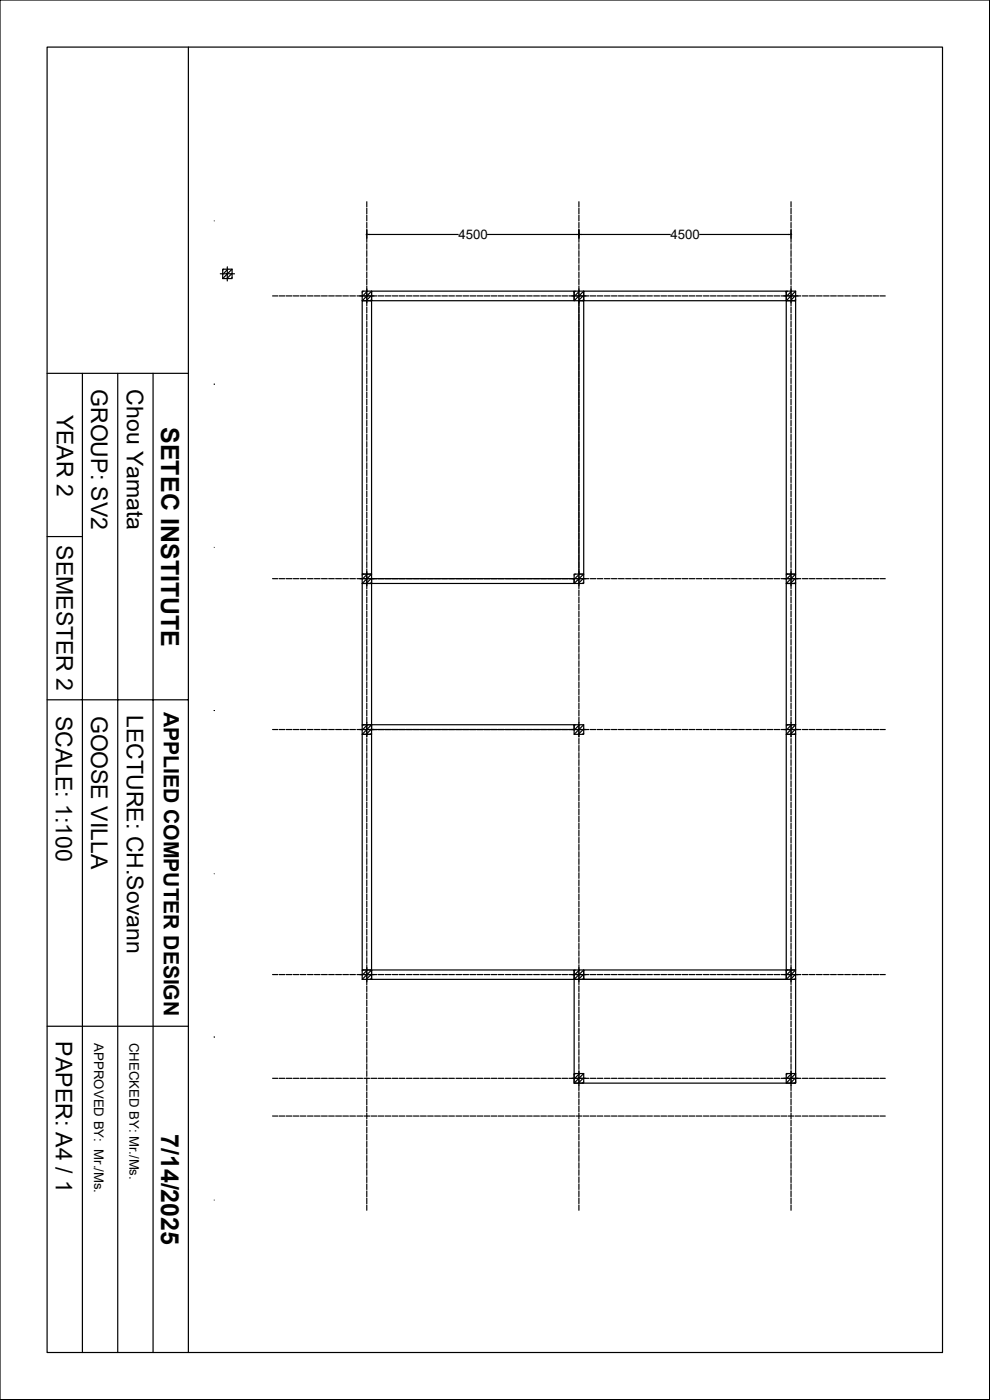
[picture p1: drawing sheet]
<svg xmlns="http://www.w3.org/2000/svg" width="210mm" height="297mm" viewBox="0 0 210 297" stroke-linecap="round" stroke-linejoin="round" font-family="sans-serif">
<g fill="none" stroke="#000" stroke-width=".25">
<path d="M0 0h209.9v296.9h-209.9zM10 10h189.9v276.9h-189.9zM40 10v276.9M46.7 58.1h3M47.2 57.1h2v2h-2zM47.5 57.1l-.3 .2M48.2 56.6v3M48.3 57.1l-1.1 1.1M49.2 57.1l-2 2M49.2 58l-1.1 1.1M49.2 58.9l-.2 .2M77.8 42.8v1.1"/>
<path d="M77.8 44.2v1.2M77.8 45.7v1.2M77.8 47.2v1.2M77.8 48.7v2.7M77.8 51.7v1.2M77.8 53.2v1.2M77.8 54.7v1.2M77.8 56.2v1.2M77.8 57.7v1.2M77.8 59.2v1.2M97.2 49.7h-19.1M103.4 49.7h19.2"/>
<path d="M122.8 44.2v1.2M122.8 45.7v1.2M122.8 47.2v1.2M122.8 48.7v2.7M122.8 51.7v1.2M122.8 53.2v1.2M122.8 54.7v1.2M122.8 56.2v1.2M122.8 57.7v1.2M122.8 59.2v1.2M122.8 42.8v1.1M142.2 49.7h-19.1"/>
<path d="M148.4 49.7h19.2M167.8 42.8v1.1M167.8 44.2v1.2M167.8 45.7v1.2M167.8 47.2v1.2M167.8 48.7v2.7M167.8 51.7v1.2M167.8 53.2v1.2M167.8 54.7v1.2M167.8 56.2v1.2M167.8 57.7v1.2M167.8 59.2v1.2"/>
<path d="M10 79.2h30M17.5 79.2v207.7M25 79.2v207.7M32.5 79.2v207.7M57.8 62.8h1.1M59.2 62.8h1.2M60.7 62.8h1.2M62.2 62.8h1.2M63.7 62.8h1.2M65.2 62.8h1.2M66.7 62.8h1.2M68.2 62.8h1.2"/>
<path d="M69.7 62.8h1.2M71.2 62.8h1.2M72.7 62.8h1.2M74.2 62.8h1.2M75.7 62.8h4.2M76.8 61.8h2v2h-2zM76.8 63.8h2v58h-2zM77 61.8l-.2 .2M77.8 60.7v4.2M77.8 65.2v1.2M77.8 66.7v1.2M77.8 68.2v1.2"/>
<path d="M77.8 69.7v1.2M77.8 71.2v1.2M77.8 72.7v1.2M77.8 74.2v1.2M77.8 75.7v1.2M77.8 77.2v1.2M77.8 78.7v1.2M77.9 61.8l-1.1 1.1M78.8 61.8l-2 2M78.8 62.7l-1.1 1.1M78.8 63.5l-.2 .3M78.8 61.8h43v2h-43z"/>
<path d="M80.2 62.8h1.2M81.7 62.8h1.2M83.2 62.8h1.2M84.7 62.8h1.2M86.2 62.8h1.2M87.7 62.8h1.2M89.2 62.8h1.2M90.7 62.8h1.2M92.2 62.8h1.2M93.7 62.8h1.2M95.2 62.8h1.2M96.7 62.8h1.2"/>
<path d="M98.2 62.8h1.2M99.7 62.8h1.2M101.2 62.8h1.2M102.7 62.8h1.2M104.2 62.8h1.2M105.7 62.8h1.2M107.2 62.8h1.2M108.7 62.8h1.2M110.2 62.8h1.2M111.7 62.8h1.2M113.2 62.8h1.2M114.7 62.8h1.2"/>
<path d="M116.2 62.8h1.2M117.7 62.8h1.2M119.2 62.8h1.2M120.7 62.8h4.2M121.8 61.8h2v2h-2zM122 61.8l-.2 .2M122.8 60.7v4.2M122.8 65.2v1.2M122.8 66.7v1.2M122.8 68.2v1.2M122.8 69.7v1.2M122.8 71.2v1.2"/>
<path d="M122.8 72.7v1.2M122.8 74.2v1.2M122.8 75.7v1.2M122.8 77.2v1.2M122.8 78.7v1.2M122.8 63.8h1v58h-1zM122.9 61.8l-1.1 1.1M123.8 61.8l-2 2M123.8 62.7l-1.1 1.1M123.8 63.5l-.2 .3M123.8 61.8h43v2h-43zM125.2 62.8h1.2"/>
<path d="M126.7 62.8h1.2M128.2 62.8h1.2M129.7 62.8h1.2M131.2 62.8h1.2M132.7 62.8h1.2M134.2 62.8h1.2M135.7 62.8h1.2M137.2 62.8h1.2M138.7 62.8h1.2M140.2 62.8h1.2M141.7 62.8h1.2M143.2 62.8h1.2"/>
<path d="M144.7 62.8h1.2M146.2 62.8h1.2M147.7 62.8h1.2M149.2 62.8h1.2M150.7 62.8h1.2M152.2 62.8h1.2M153.7 62.8h1.2M155.2 62.8h1.2M156.7 62.8h1.2M158.2 62.8h1.2M159.7 62.8h1.2M161.2 62.8h1.2"/>
<path d="M162.7 62.8h1.2M164.2 62.8h1.2M165.7 62.8h4.2M166.8 61.8h2v2h-2zM166.8 63.8h2v58h-2zM167 61.8l-.2 .2M167.8 60.7v4.2M167.8 65.2v1.2M167.8 66.7v1.2M167.8 68.2v1.2M167.8 69.7v1.2M167.8 71.2v1.2"/>
<path d="M167.8 72.7v1.2M167.8 74.2v1.2M167.8 75.7v1.2M167.8 77.2v1.2M167.8 78.7v1.2M167.9 61.8l-1.1 1.1M168.8 61.8l-2 2M168.8 62.7l-1.1 1.1M168.8 63.5l-.2 .3M170.2 62.8h1.2M171.7 62.8h1.2M173.2 62.8h1.2"/>
<path d="M174.7 62.8h1.2M176.2 62.8h1.2M177.7 62.8h1.2M179.2 62.8h1.2M180.7 62.8h1.2M182.2 62.8h1.2M183.7 62.8h1.2M185.2 62.8h1.2M186.7 62.8h1.1M77.8 80.2v1.2M77.8 81.7v1.2M77.8 83.2v1.2"/>
<path d="M77.8 84.7v1.2M77.8 86.2v1.2M77.8 87.7v1.2M77.8 89.2v1.2M77.8 90.7v1.2M77.8 92.2v1.2M77.8 93.7v1.2M77.8 95.2v1.2M77.8 96.7v1.2M77.8 98.2v1.2M77.8 99.7v1.2M122.8 80.2v1.2"/>
<path d="M122.8 81.7v1.2M122.8 83.2v1.2M122.8 84.7v1.2M122.8 86.2v1.2M122.8 87.7v1.2M122.8 89.2v1.2M122.8 90.7v1.2M122.8 92.2v1.2M122.8 93.7v1.2M122.8 95.2v1.2M122.8 96.7v1.2M122.8 98.2v1.2"/>
<path d="M122.8 99.7v1.2M167.8 80.2v1.2M167.8 81.7v1.2M167.8 83.2v1.2M167.8 84.7v1.2M167.8 86.2v1.2M167.8 87.7v1.2M167.8 89.2v1.2M167.8 90.7v1.2M167.8 92.2v1.2M167.8 93.7v1.2M167.8 95.2v1.2"/>
<path d="M167.8 96.7v1.2M167.8 98.2v1.2M167.8 99.7v1.2M10 113.8h7.5M77.8 101.2v1.2M77.8 102.7v1.2M77.8 104.2v1.2M77.8 105.7v1.2M77.8 107.2v1.2M77.8 108.7v1.2M77.8 110.2v1.2M77.8 111.7v1.2"/>
<path d="M77.8 113.2v1.2M77.8 114.7v1.2M77.8 116.2v1.2M77.8 117.7v1.2M77.8 119.2v1.2M122.8 101.2v1.2M122.8 102.7v1.2M122.8 104.2v1.2M122.8 105.7v1.2M122.8 107.2v1.2M122.8 108.7v1.2M122.8 110.2v1.2"/>
<path d="M122.8 111.7v1.2M122.8 113.2v1.2M122.8 114.7v1.2M122.8 116.2v1.2M122.8 117.7v1.2M122.8 119.2v1.2M167.8 101.2v1.2M167.8 102.7v1.2M167.8 104.2v1.2M167.8 105.7v1.2M167.8 107.2v1.2M167.8 108.7v1.2"/>
<path d="M167.8 110.2v1.2M167.8 111.7v1.2M167.8 113.2v1.2M167.8 114.7v1.2M167.8 116.2v1.2M167.8 117.7v1.2M167.8 119.2v1.2M57.8 122.8h1.1M59.2 122.8h1.2M60.7 122.8h1.2M62.2 122.8h1.2M63.7 122.8h1.2"/>
<path d="M65.2 122.8h1.2M66.7 122.8h1.2M68.2 122.8h1.2M69.7 122.8h1.2M71.2 122.8h1.2M72.7 122.8h1.2M74.2 122.8h1.2M75.7 122.8h4.2M76.8 121.8h2v2h-2zM76.8 123.8h2v30h-2zM77 121.8l-.2 .2M77.8 120.7v4.2"/>
<path d="M77.8 125.2v1.2M77.8 126.7v1.2M77.8 128.2v1.2M77.8 129.7v1.2M77.8 131.2v1.2M77.8 132.7v1.2M77.8 134.2v1.2M77.8 135.7v1.2M77.8 137.2v1.2M77.8 138.7v1.2M77.9 121.8l-1.1 1.1M78.8 121.8l-2 2"/>
<path d="M78.8 122.6l-1.1 1.2M78.8 123.5l-.2 .3M78.8 122.8h43v1h-43zM80.2 122.8h1.2M81.7 122.8h1.2M83.2 122.8h1.2M84.7 122.8h1.2M86.2 122.8h1.2M87.7 122.8h1.2M89.2 122.8h1.2M90.7 122.8h1.2M92.2 122.8h1.2"/>
<path d="M93.7 122.8h1.2M95.2 122.8h1.2M96.7 122.8h1.2M98.2 122.8h1.2M99.7 122.8h1.2M101.2 122.8h1.2M102.7 122.8h1.2M104.2 122.8h1.2M105.7 122.8h1.2M107.2 122.8h1.2M108.7 122.8h1.2M110.2 122.8h1.2"/>
<path d="M111.7 122.8h1.2M113.2 122.8h1.2M114.7 122.8h1.2M116.2 122.8h1.2M117.7 122.8h1.2M119.2 122.8h1.2M120.7 122.8h4.2M121.8 121.8h2v2h-2zM122 121.8l-.2 .2M122.8 120.7v4.2M122.8 125.2v1.2M122.8 126.7v1.2"/>
<path d="M122.8 128.2v1.2M122.8 129.7v1.2M122.8 131.2v1.2M122.8 132.7v1.2M122.8 134.2v1.2M122.8 135.7v1.2M122.8 137.2v1.2M122.8 138.7v1.2M122.9 121.8l-1.1 1.1M123.8 121.8l-2 2M123.8 122.6l-1.1 1.2M123.8 123.5l-.2 .3"/>
<path d="M125.2 122.8h1.2M126.7 122.8h1.2M128.2 122.8h1.2M129.7 122.8h1.2M131.2 122.8h1.2M132.7 122.8h1.2M134.2 122.8h1.2M135.7 122.8h1.2M137.2 122.8h1.2M138.7 122.8h1.2M140.2 122.8h1.2M141.7 122.8h1.2"/>
<path d="M143.2 122.8h1.2M144.7 122.8h1.2M146.2 122.8h1.2M147.7 122.8h1.2M149.2 122.8h1.2M150.7 122.8h1.2M152.2 122.8h1.2M153.7 122.8h1.2M155.2 122.8h1.2M156.7 122.8h1.2M158.2 122.8h1.2M159.7 122.8h1.2"/>
<path d="M161.2 122.8h1.2M162.7 122.8h1.2M164.2 122.8h1.2M165.7 122.8h4.2M166.8 121.8h2v2h-2zM166.8 123.8h2v30h-2zM167 121.8l-.2 .2M167.8 120.7v4.2M167.8 125.2v1.2M167.8 126.7v1.2M167.8 128.2v1.2M167.8 129.7v1.2"/>
<path d="M167.8 131.2v1.2M167.8 132.7v1.2M167.8 134.2v1.2M167.8 135.7v1.2M167.8 137.2v1.2M167.8 138.7v1.2M167.9 121.8l-1.1 1.1M168.8 121.8l-2 2M168.8 122.6l-1.1 1.2M168.8 123.5l-.2 .3M170.2 122.8h1.2M171.7 122.8h1.2"/>
<path d="M173.2 122.8h1.2M174.7 122.8h1.2M176.2 122.8h1.2M177.7 122.8h1.2M179.2 122.8h1.2M180.7 122.8h1.2M182.2 122.8h1.2M183.7 122.8h1.2M185.2 122.8h1.2M186.7 122.8h1.1M10 148.5h30M57.8 154.8h1.1"/>
<path d="M59.2 154.8h1.2M60.7 154.8h1.2M62.2 154.8h1.2M63.7 154.8h1.2M65.2 154.8h1.2M66.7 154.8h1.2M68.2 154.8h1.2M69.7 154.8h1.2M71.2 154.8h1.2M72.7 154.8h1.2M74.2 154.8h1.2M75.7 154.8h4.2"/>
<path d="M76.8 153.8h2v2h-2zM76.8 155.8h2v50h-2zM77 153.8l-.2 .2M77.8 140.2v1.2M77.8 141.7v1.2M77.8 143.2v1.2M77.8 144.7v1.2M77.8 146.2v1.2M77.8 147.7v1.2M77.8 149.2v1.2M77.8 150.7v1.2M77.8 152.2v4.2"/>
<path d="M77.8 156.7v1.2M77.8 158.2v1.2M77.8 159.7v1.2M77.9 153.8l-1.1 1.1M78.8 153.8l-2 2M78.8 154.6l-1.1 1.2M78.8 155.5l-.2 .3M78.8 153.8h43v1h-43zM80.2 154.8h1.2M81.7 154.8h1.2M83.2 154.8h1.2M84.7 154.8h1.2"/>
<path d="M86.2 154.8h1.2M87.7 154.8h1.2M89.2 154.8h1.2M90.7 154.8h1.2M92.2 154.8h1.2M93.7 154.8h1.2M95.2 154.8h1.2M96.7 154.8h1.2M98.2 154.8h1.2M99.7 154.8h1.2M101.2 154.8h1.2M102.7 154.8h1.2"/>
<path d="M104.2 154.8h1.2M105.7 154.8h1.2M107.2 154.8h1.2M108.7 154.8h1.2M110.2 154.8h1.2M111.7 154.8h1.2M113.2 154.8h1.2M114.7 154.8h1.2M116.2 154.8h1.2M117.7 154.8h1.2M119.2 154.8h1.2M120.7 154.8h4.2"/>
<path d="M121.8 153.8h2v2h-2zM122 153.8l-.2 .2M122.8 140.2v1.2M122.8 141.7v1.2M122.8 143.2v1.2M122.8 144.7v1.2M122.8 146.2v1.2M122.8 147.7v1.2M122.8 149.2v1.2M122.8 150.7v1.2M122.8 152.2v4.2M122.8 156.7v1.2"/>
<path d="M122.8 158.2v1.2M122.8 159.7v1.2M122.9 153.8l-1.1 1.1M123.8 153.8l-2 2M123.8 154.6l-1.1 1.2M123.8 155.5l-.2 .3M125.2 154.8h1.2M126.7 154.8h1.2M128.2 154.8h1.2M129.7 154.8h1.2M131.2 154.8h1.2M132.7 154.8h1.2"/>
<path d="M134.2 154.8h1.2M135.7 154.8h1.2M137.2 154.8h1.2M138.7 154.8h1.2M140.2 154.8h1.2M141.7 154.8h1.2M143.2 154.8h1.2M144.7 154.8h1.2M146.2 154.8h1.2M147.7 154.8h1.2M149.2 154.8h1.2M150.7 154.8h1.2"/>
<path d="M152.2 154.8h1.2M153.7 154.8h1.2M155.2 154.8h1.2M156.7 154.8h1.2M158.2 154.8h1.2M159.7 154.8h1.2M161.2 154.8h1.2M162.7 154.8h1.2M164.2 154.8h1.2M165.7 154.8h4.2M166.8 153.8h2v2h-2zM166.8 155.8h2v50h-2z"/>
<path d="M167 153.8l-.2 .2M167.8 140.2v1.2M167.8 141.7v1.2M167.8 143.2v1.2M167.8 144.7v1.2M167.8 146.2v1.2M167.8 147.7v1.2M167.8 149.2v1.2M167.8 150.7v1.2M167.8 152.2v4.2M167.8 156.7v1.2M167.8 158.2v1.2"/>
<path d="M167.8 159.7v1.2M167.9 153.8l-1.1 1.1M168.8 153.8l-2 2M168.8 154.6l-1.1 1.2M168.8 155.5l-.2 .3M170.2 154.8h1.2M171.7 154.8h1.2M173.2 154.8h1.2M174.7 154.8h1.2M176.2 154.8h1.2M177.7 154.8h1.2M179.2 154.8h1.2"/>
<path d="M180.7 154.8h1.2M182.2 154.8h1.2M183.7 154.8h1.2M185.2 154.8h1.2M186.7 154.8h1.1M77.8 161.2v1.2M77.8 162.7v1.2M77.8 164.2v1.2M77.8 165.7v1.2M77.8 167.2v1.2M77.8 168.7v1.2M77.8 170.2v1.2"/>
<path d="M77.8 171.7v1.2M77.8 173.2v1.2M77.8 174.7v1.2M77.8 176.1v1.3M77.8 177.7v1.2M77.8 179.2v1.2M122.8 161.2v1.2M122.8 162.7v1.2M122.8 164.2v1.2M122.8 165.7v1.2M122.8 167.2v1.2M122.8 168.7v1.2"/>
<path d="M122.8 170.2v1.2M122.8 171.7v1.2M122.8 173.2v1.2M122.8 174.7v1.2M122.8 176.1v1.3M122.8 177.7v1.2M122.8 179.2v1.2M167.8 161.2v1.2M167.8 162.7v1.2M167.8 164.2v1.2M167.8 165.7v1.2M167.8 167.2v1.2"/>
<path d="M167.8 168.7v1.2M167.8 170.2v1.2M167.8 171.7v1.2M167.8 173.2v1.2M167.8 174.7v1.2M167.8 176.1v1.3M167.8 177.7v1.2M167.8 179.2v1.2M77.8 180.7v1.2M77.8 182.2v1.2M77.8 183.7v1.2M77.8 185.2v1.2"/>
<path d="M77.8 186.7v1.2M77.8 188.2v1.2M77.8 189.7v1.2M77.8 191.2v1.2M77.8 192.7v1.2M77.8 194.2v1.2M77.8 195.7v1.2M77.8 197.2v1.2M77.8 198.7v1.2M122.8 180.7v1.2M122.8 182.2v1.2M122.8 183.7v1.2"/>
<path d="M122.8 185.2v1.2M122.8 186.7v1.2M122.8 188.2v1.2M122.8 189.7v1.2M122.8 191.2v1.2M122.8 192.7v1.2M122.8 194.2v1.2M122.8 195.7v1.2M122.8 197.2v1.2M122.8 198.7v1.2M167.8 180.7v1.2M167.8 182.2v1.2"/>
<path d="M167.8 183.7v1.2M167.8 185.2v1.2M167.8 186.7v1.2M167.8 188.2v1.2M167.8 189.7v1.2M167.8 191.2v1.2M167.8 192.7v1.2M167.8 194.2v1.2M167.8 195.7v1.2M167.8 197.2v1.2M167.8 198.7v1.2M10 217.7h30"/>
<path d="M57.8 206.8h1.1M59.2 206.8h1.2M60.7 206.8h1.2M62.2 206.8h1.2M63.7 206.8h1.2M65.2 206.8h1.2M66.7 206.8h1.2M68.2 206.8h1.2M69.7 206.8h1.2M71.2 206.8h1.2M72.7 206.8h1.2M74.2 206.8h1.2"/>
<path d="M75.7 206.8h4.2M76.8 205.8h2v2h-2zM77 205.8l-.2 .2M77.8 200.2v1.2M77.8 201.7v1.2M77.8 203.2v1.2M77.8 204.7v4.2M77.8 209.2v1.2M77.8 210.7v1.2M77.8 212.2v1.2M77.8 213.7v1.2M77.8 215.2v1.2"/>
<path d="M77.8 216.7v1.1M77.8 218.2v1.2M77.8 219.7v1.2M77.9 205.8l-1.1 1.1M78.8 205.8l-2 2M78.8 206.7l-1.1 1.1M78.8 207.5l-.2 .3M78.8 205.8h43v2h-43zM80.2 206.8h1.2M81.7 206.8h1.2M83.2 206.8h1.2M84.7 206.8h1.2"/>
<path d="M86.2 206.8h1.2M87.7 206.8h1.2M89.2 206.8h1.2M90.7 206.8h1.2M92.2 206.8h1.2M93.7 206.8h1.2M95.2 206.8h1.2M96.7 206.8h1.2M98.2 206.8h1.2M99.7 206.8h1.2M101.2 206.8h1.2M102.7 206.8h1.2"/>
<path d="M104.2 206.8h1.2M105.7 206.8h1.2M107.2 206.8h1.2M108.7 206.8h1.2M110.2 206.8h1.2M111.7 206.8h1.2M113.2 206.8h1.2M114.7 206.8h1.2M116.2 206.8h1.2M117.7 206.8h1.2M119.2 206.8h1.2M120.7 206.8h4.2"/>
<path d="M121.8 205.8h2v2h-2zM121.8 207.8h47v22h-47zM122 205.8l-.2 .2M122.8 200.2v1.2M122.8 201.7v1.2M122.8 203.2v1.2M122.8 204.7v4.2M122.8 209.2v1.2M122.8 210.7v1.2M122.8 212.2v1.2M122.8 213.7v1.2M122.8 215.2v1.2"/>
<path d="M122.8 216.7v1.1M122.8 218.2v1.2M122.8 219.7v1.2M122.9 205.8l-1.1 1.1M123.8 205.8l-2 2M123.8 206.7l-1.1 1.1M123.8 207.5l-.2 .3M123.8 205.8h43v2h-43zM125.2 206.8h1.2M126.7 206.8h1.2M128.2 206.8h1.2M129.7 206.8h1.2"/>
<path d="M131.2 206.8h1.2M132.7 206.8h1.2M134.2 206.8h1.2M135.7 206.8h1.2M137.2 206.8h1.2M138.7 206.8h1.2M140.2 206.8h1.2M141.7 206.8h1.2M143.2 206.8h1.2M144.7 206.8h1.2M146.2 206.8h1.2M147.7 206.8h1.2"/>
<path d="M149.2 206.8h1.2M150.7 206.8h1.2M152.2 206.8h1.2M153.7 206.8h1.2M155.2 206.8h1.2M156.7 206.8h1.2M158.2 206.8h1.2M159.7 206.8h1.2M161.2 206.8h1.2M162.7 206.8h1.2M164.2 206.8h1.2M165.7 206.8h4.2"/>
<path d="M166.8 205.8h2v2h-2zM167 205.8l-.2 .2M167.8 200.2v1.2M167.8 201.7v1.2M167.8 203.2v1.2M167.8 204.7v4.2M167.8 209.2v1.2M167.8 210.7v1.2M167.8 212.2v1.2M167.8 213.7v1.2M167.8 215.2v1.2M167.8 216.7v1.1"/>
<path d="M167.8 218.2v1.2M167.8 219.7v1.2M167.9 205.8l-1.1 1.1M168.8 205.8l-2 2M168.8 206.7l-1.1 1.1M168.8 207.5l-.2 .3M170.2 206.8h1.2M171.7 206.8h1.2M173.2 206.8h1.2M174.7 206.8h1.2M176.2 206.8h1.2M177.7 206.8h1.2"/>
<path d="M179.2 206.8h1.2M180.7 206.8h1.2M182.2 206.8h1.2M183.7 206.8h1.2M185.2 206.8h1.2M186.7 206.8h1.1M57.8 228.8h1.1M57.8 236.8h1.1M59.2 228.8h1.2M59.2 236.8h1.2M60.7 228.8h1.2M60.7 236.8h1.2"/>
<path d="M62.2 228.8h1.2M62.2 236.8h1.2M63.7 228.8h1.2M63.7 236.8h1.2M65.2 228.8h1.2M65.2 236.8h1.2M66.7 228.8h1.2M66.7 236.8h1.2M68.2 228.8h1.2M68.2 236.8h1.2M69.7 228.8h1.2M69.7 236.8h1.2"/>
<path d="M71.2 228.8h1.2M71.2 236.8h1.2M72.7 228.8h1.2M72.7 236.8h1.2M74.2 228.8h1.2M74.2 236.8h1.2M75.7 228.8h1.2M75.7 236.8h1.2M77.2 228.8h1.2M77.2 236.8h1.2M77.8 221.1v1.3M77.8 222.7v1.2"/>
<path d="M77.8 224.2v1.2M77.8 225.7v1.2M77.8 227.2v1.1M77.8 228.7v1.2M77.8 230.2v1.2M77.8 231.6v1.3M77.8 233.2v1.2M77.8 234.7v1.2M77.8 236.2v1.2M77.8 237.7v1.1M77.8 239.2v1.2M78.7 228.8h1.2"/>
<path d="M78.7 236.8h1.2M80.2 228.8h1.2M80.2 236.8h1.2M81.7 228.8h1.2M81.7 236.8h1.2M83.2 228.8h1.2M83.2 236.8h1.2M84.7 228.8h1.2M84.7 236.8h1.2M86.2 228.8h1.2M86.2 236.8h1.2M87.7 228.8h1.2"/>
<path d="M87.7 236.8h1.2M89.2 228.8h1.2M89.2 236.8h1.2M90.7 228.8h1.2M90.7 236.8h1.2M92.2 228.8h1.2M92.2 236.8h1.2M93.7 228.8h1.2M93.7 236.8h1.2M95.2 228.8h1.2M95.2 236.8h1.2M96.7 228.8h1.2"/>
<path d="M96.7 236.8h1.2M98.2 228.8h1.2M98.2 236.8h1.2M99.7 228.8h1.2M99.7 236.8h1.2M101.2 228.8h1.2M101.2 236.8h1.2M102.7 228.8h1.2M102.7 236.8h1.2M104.2 228.8h1.2M104.2 236.8h1.2M105.7 228.8h1.2"/>
<path d="M105.7 236.8h1.2M107.2 228.8h1.2M107.2 236.8h1.2M108.7 228.8h1.2M108.7 236.8h1.2M110.2 228.8h1.2M110.2 236.8h1.2M111.7 228.8h1.2M111.7 236.8h1.2M113.2 228.8h1.2M113.2 236.8h1.2M114.7 228.8h1.2"/>
<path d="M114.7 236.8h1.2M116.2 228.8h1.2M116.2 236.8h1.2M117.7 228.8h1.2M117.7 236.8h1.2M119.2 228.8h1.2M119.2 236.8h1.2M120.7 228.8h4.2M120.7 236.8h1.2M121.8 227.8h2v2h-2zM122 227.8l-.2 .2M122.2 236.8h1.2"/>
<path d="M122.8 221.1v1.3M122.8 222.7v1.2M122.8 224.2v1.2M122.8 225.7v1.2M122.8 227.2v4.2M122.8 231.6v1.3M122.8 233.2v1.2M122.8 234.7v1.2M122.8 236.2v1.2M122.8 237.7v1.1M122.8 239.2v1.2M122.9 227.8l-1.1 1.1"/>
<path d="M123.7 236.8h1.2M123.8 227.8l-2 2M123.8 228.6l-1.1 1.2M123.8 229.5l-.2 .3M125.2 228.8h1.2M125.2 236.8h1.2M126.7 228.8h1.2M126.7 236.8h1.2M128.2 228.8h1.2M128.2 236.8h1.2M129.7 228.8h1.2M129.7 236.8h1.2"/>
<path d="M131.2 228.8h1.2M131.2 236.8h1.2M132.7 228.8h1.2M132.7 236.8h1.2M134.2 228.8h1.2M134.2 236.8h1.2M135.7 228.8h1.2M135.7 236.8h1.2M137.2 228.8h1.2M137.2 236.8h1.2M138.7 228.8h1.2M138.7 236.8h1.2"/>
<path d="M140.2 228.8h1.2M140.2 236.8h1.2M141.7 228.8h1.2M141.7 236.8h1.2M143.2 228.8h1.2M143.2 236.8h1.2M144.7 228.8h1.2M144.7 236.8h1.2M146.2 228.8h1.2M146.2 236.8h1.2M147.7 228.8h1.2M147.7 236.8h1.2"/>
<path d="M149.2 228.8h1.2M149.2 236.8h1.2M150.7 228.8h1.2M150.7 236.8h1.2M152.2 228.8h1.2M152.2 236.8h1.2M153.7 228.8h1.2M153.7 236.8h1.2M155.2 228.8h1.2M155.2 236.8h1.2M156.7 228.8h1.2M156.7 236.8h1.2"/>
<path d="M158.2 228.8h1.2M158.2 236.8h1.2M159.7 228.8h1.2M159.7 236.8h1.2M161.2 228.8h1.2M161.2 236.8h1.2M162.7 228.8h1.2M162.7 236.8h1.2M164.2 228.8h1.2M164.2 236.8h1.2M165.7 228.8h4.2M165.7 236.8h1.2"/>
<path d="M166.8 227.8h2v2h-2zM167 227.8l-.2 .2M167.2 236.8h1.2M167.8 221.1v1.3M167.8 222.7v1.2M167.8 224.2v1.2M167.8 225.7v1.2M167.8 227.2v4.2M167.8 231.6v1.3M167.8 233.2v1.2M167.8 234.7v1.2M167.8 236.2v1.2"/>
<path d="M167.8 237.7v1.1M167.8 239.2v1.2M167.9 227.8l-1.1 1.1M168.7 236.8h1.2M168.8 227.8l-2 2M168.8 228.6l-1.1 1.2M168.8 229.5l-.2 .3M170.2 228.8h1.2M170.2 236.8h1.2M171.7 228.8h1.2M171.7 236.8h1.2M173.2 228.8h1.2"/>
<path d="M173.2 236.8h1.2M174.7 228.8h1.2M174.7 236.8h1.2M176.2 228.8h1.2M176.2 236.8h1.2M177.7 228.8h1.2M177.7 236.8h1.2M179.2 228.8h1.2M179.2 236.8h1.2M180.7 228.8h1.2M180.7 236.8h1.2M182.2 228.8h1.2"/>
<path d="M182.2 236.8h1.2M183.7 228.8h1.2M183.7 236.8h1.2M185.2 228.8h1.2M185.2 236.8h1.2M186.7 228.8h1.1M186.7 236.8h1.1M77.8 240.7v1.2M77.8 242.1v1.3M77.8 243.7v1.2M77.8 245.2v1.2M77.8 246.7v1.2"/>
<path d="M77.8 248.2v1.1M77.8 249.7v1.2M77.8 251.2v1.1M77.8 252.6v1.3M77.8 254.2v1.2M77.8 255.7v1.1M122.8 240.7v1.2M122.8 242.1v1.3M122.8 243.7v1.2M122.8 245.2v1.2M122.8 246.7v1.2M122.8 248.2v1.1"/>
<path d="M122.8 249.7v1.2M122.8 251.2v1.1M122.8 252.6v1.3M122.8 254.2v1.2M122.8 255.7v1.1M167.8 240.7v1.2M167.8 242.1v1.3M167.8 243.7v1.2M167.8 245.2v1.2M167.8 246.7v1.2M167.8 248.2v1.1M167.8 249.7v1.2"/>
<path d="M167.8 251.2v1.1M167.8 252.6v1.3M167.8 254.2v1.2M167.8 255.7v1.1"/>
</g>
<g fill="none" stroke="#000" stroke-width=".21">
<path d="M40 44.6h.1M45.4 46.9h.1M40 79.2h.1M45.4 81.5h.1M40 113.8h.1M45.4 116.1h.1M40 148.5h.1M45.4 150.7h.1M40 183.1h.1M45.4 185.4h.1M40 217.7h.1M45.4 220h.1"/>
<path d="M40 252.3h.1M45.4 254.6h.1"/>
</g>
<g fill="#000">
<path d="M77.6 49.7h.2l-.2 .3zM77.8 49.7v.3h-.2zM77.6 49.6l.2 .1h-.2zM77.8 49.7l.2 .3h-.2zM77.6 49.6l.2-.1v.2zM77.8 49.7h.3l-.1 .3zM77.8 49.5l.2 .1-.2 .1zM77.8 49.7l.2-.1 .1 .1zM122.6 49.7h.2l-.2 .3zM122.6 49.6l.2 .1h-.2zM122.8 49.7v.3h-.2zM122.6 49.6l.2-.1v.2z"/>
<path d="M122.8 49.7l.2 .3h-.2zM122.8 49.5l.2 .1-.2 .1zM122.8 49.7h.3l-.1 .3zM123 49.6l.1 .1h-.3zM167.6 49.7h.2l-.2 .3zM167.6 49.6l.2 .1h-.2zM167.8 49.7v.3h-.2zM167.6 49.6l.2-.1v.2zM167.8 49.7l.2 .3h-.2zM167.8 49.5l.2 .1-.2 .1zM167.8 49.7h.3l-.1 .3zM167.8 49.7l.2-.1 .1 .1z"/>
</g>
<g font-size="5.3">
<text x="34.2" y="90.6" transform="rotate(90 34.2 90.6)">SETEC INSTITUTE</text>
<text x="34.2" y="240.5" transform="rotate(90 34.2 240.5)">7/14/2025</text>
</g>
<g font-size="4.9">
<text x="19.3" y="82.5" transform="rotate(90 19.3 82.5)">GROUP: SV2</text>
<text x="26.9" y="82.6" transform="rotate(90 26.9 82.6)">Chou Yamata</text>
<text x="12" y="88" transform="rotate(90 12 88)">YEAR 2</text>
<text x="12" y="115.7" transform="rotate(90 12 115.7)">SEMESTER 2</text>
<text x="11.9" y="151.8" transform="rotate(90 11.9 151.8)">SCALE: 1:100</text>
<text x="19.3" y="151.8" transform="rotate(90 19.3 151.8)">GOOSE VILLA</text>
<text x="26.9" y="151.7" transform="rotate(90 26.9 151.7)">LECTURE: CH.Sovann</text>
<text x="11.9" y="220.9" transform="rotate(90 11.9 220.9)">PAPER: A4 / 1</text>
</g>
<text font-size="4.5" x="34.8" y="151" transform="rotate(90 34.8 151)">APPLIED COMPUTER DESIGN</text>
<g font-size="2.8">
<text x="97.2" y="50.8">4500</text>
<text x="142.2" y="50.8">4500</text>
<text x="20" y="221.3" transform="rotate(90 20 221.3)">APPROVED BY: Mr./Ms.</text>
<text x="27.5" y="221.2" transform="rotate(90 27.5 221.2)">CHECKED BY: Mr./Ms.</text>
</g>
</svg>
